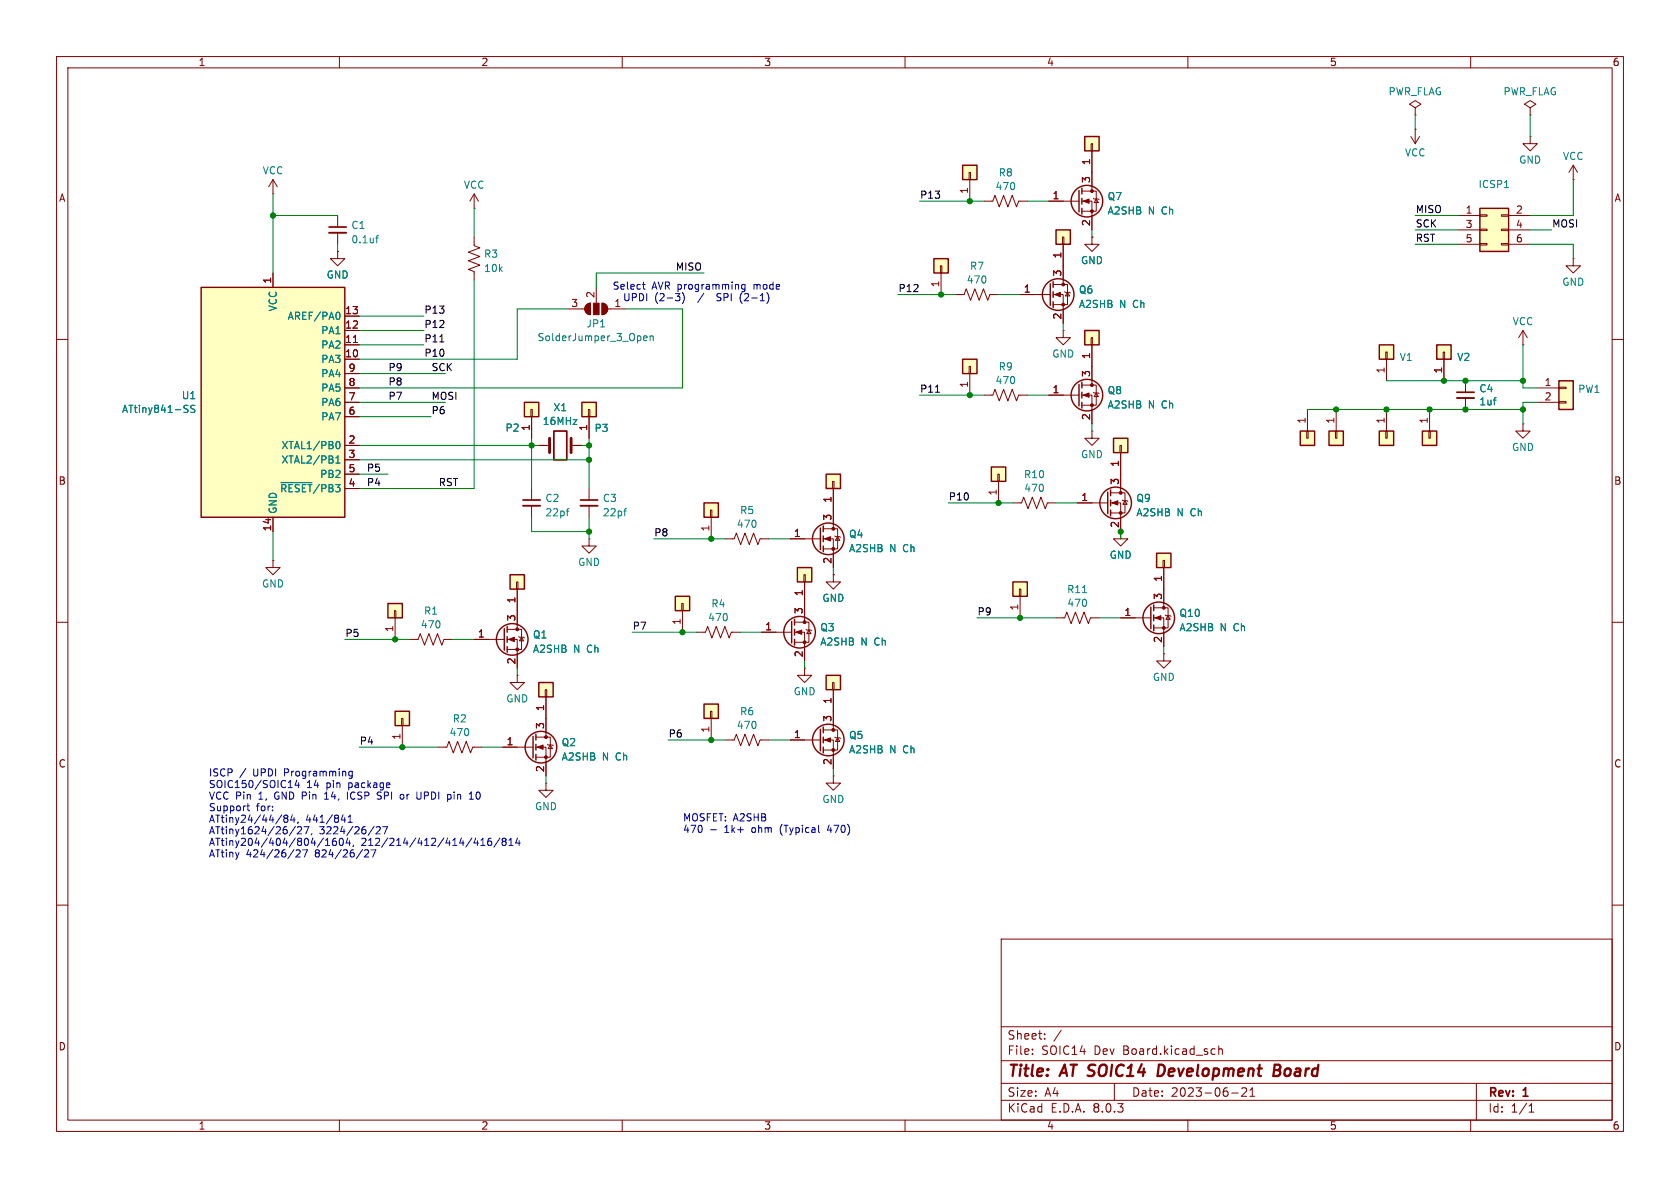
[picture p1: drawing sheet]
<svg xmlns="http://www.w3.org/2000/svg" width="297mm" height="210mm" viewBox="0 0 297 210" stroke-linecap="round" stroke-linejoin="round" font-family="sans-serif">
<g fill="none" stroke="#840000" stroke-width=".18">
<path d="M10 10h277v190h-277zM12 12h273v186h-273zM60 10v2M110 10v2M160 10v2M210 10v2M260 10v2M10 60h2M285 60h2M10 110h2M285 110h2M10 160h2"/>
<path d="M285 160h2M177 166h108v32h-108zM60 198v2M110 198v2M160 198v2M177 194.5h108M177 191.5h108M177 187.5h108M177 181.5h108M182.5 186.3v.1M182.5 185.5v.1M184.7 183.6v.1"/>
<path d="M184.7 182.8v.1M187.6 182.1l-1.3 2M197 191.5v3M210 198v2M214.7 185.4l.1 .1M214.8 186.3l-.1 .1M215.5 184.9v1.5M215.5 185.5l.2-.1 .3 .1 .1 .9M217.7 193.2h1.2M220.3 192.4v.5l-.8 .9h.9M221 193.8h.8M221 192.7l.4-.4v1.5"/>
<path d="M260 198v2M261 191.5v6.5M270.3 196.6h.9M270.3 195.5l.4-.4v1.5"/>
</g>
<path d="M205.6 188.3l-.7-.1-.3 2h.5l.5-.3M225.2 189.2h.7M225.4 188.2h.6a.49 .49 0 0 1 .4 .5 .49 .49 0 0 1-.5 .5l.3 .1a.58 .58 0 0 1-.3 .9h-.8z" fill="none" stroke="#840000" stroke-width=".4"/>
<path d="M191.8 58.4h2.5v2.6h-2.5z" fill="#ffffc2"/>
<path d="M168.9 52.1h1.5l.4-1 .8 2 .7-2 .8 2 .8-2 .7 2 .4-1h1.5M192.9 59.7h.3v1.3h-.3zM193 61v3.8M198.1 94v1.3h1.3l-1.3 1.2-1.3-1.2h1.3M91.4 119.4v1.3h1.3l-1.3 1.2-1.2-1.2h1.2M91.4 119.4h.1M186.7 109.2h1.5l.4-1 .8 2 .7-2 .8 2 .7-2 .8 2 .4-1h1.5" fill="none" stroke="#840000" stroke-width=".18"/>
<path d="M191.8 58.4h2.5v2.6h-2.5z" fill="none" stroke="#840000" stroke-width=".25"/>
<path d="M191.4 104.8h.7" fill="none" stroke="#008484" stroke-width=".18"/>
<path d="M95.2 120.7h2.6v2.5h-2.6z" fill="#ffffc2"/>
<path d="M179.1 88.9h1.5l.4-1 .7 2 .8-2 .8 2 .7-2 .8 2 .4-1h1.5M88.9 132.1h5.3M94.7 132.1h1.8v5.1M94.7 130.3h2.6v3.6h-2.6M96.4 121.9h.2v1.3h-.2zM96.5 138.4v1.3h1.3l-1.3 1.3-1.3-1.3h1.3M96.5 138.4h.1M96.5 123.2v7.1M96.8 131.6l.1 .1h.8l.1 .1M97.3 131.7l.4 .6h-.8z" fill="none" stroke="#840000" stroke-width=".18"/>
<g fill="none" stroke="#840000" stroke-width=".25">
<path d="M94.2 130.2v3.8M94.7 129.8v1M94.7 131.6v1M94.7 133.4v1M95.2 120.7h2.6v2.5h-2.6z"/>
<circle cx="95.6" cy="132.1" r="2.79"/>
</g>
<g fill="#840000" stroke="#840000" stroke-width=".18">
<path d="M95 132.1l1-.4v.8z"/>
<circle cx="96.5" cy="133.9" r=".25"/>
<circle cx="96.5" cy="130.3" r=".25"/>
</g>
<path d="M175.3 82.6h2.5v2.5h-2.5z" fill="#ffffc2"/>
<path d="M176.4 83.8h.3v1.3h-.3zM176.5 85.1v3.8" fill="none" stroke="#840000" stroke-width=".18"/>
<path d="M175.3 82.6h2.5v2.5h-2.5z" fill="none" stroke="#840000" stroke-width=".25"/>
<path d="M165.1 45.7h2.5v2.6h-2.5z" fill="#ffffc2"/>
<path d="M166.2 47h.3v1.3h-.3zM166.4 48.3v3.8" fill="none" stroke="#840000" stroke-width=".18"/>
<path d="M165.1 45.7h2.5v2.6h-2.5z" fill="none" stroke="#840000" stroke-width=".25"/>
<path d="M191.8 24.1h2.5v2.6h-2.5z" fill="#ffffc2"/>
<path d="M192.9 25.4h.3v1.3h-.3zM193 26.7v3.8M193 76.2v1.3h1.3l-1.3 1.2-1.2-1.2h1.2M193 76.2h.1M190.5 88.9h5.3M196.3 88.9h1.8v5.1M196.3 87.1h2.6v3.6h-2.6M198.1 83.8v3.3M198.4 88.4l.1 .1h.8l.1 .1M198.9 88.5l.4 .7h-.8z" fill="none" stroke="#840000" stroke-width=".18"/>
<g fill="none" stroke="#840000" stroke-width=".25">
<path d="M191.8 24.1h2.5v2.6h-2.5zM195.8 87v3.8M196.3 86.6v1M196.3 88.4v1M196.3 90.2v1"/>
<circle cx="197.2" cy="88.9" r="2.79"/>
</g>
<g fill="#840000" stroke="#840000" stroke-width=".18">
<path d="M196.6 88.9l1-.4v.8z"/>
<circle cx="198.1" cy="90.7" r=".25"/>
<circle cx="198.1" cy="87.1" r=".25"/>
</g>
<path d="M196.8 77.5h2.6v2.5h-2.6z" fill="#ffffc2"/>
<path d="M198 78.7h.2v1.3h-.2zM198.1 80v3.8" fill="none" stroke="#840000" stroke-width=".18"/>
<path d="M196.8 77.5h2.6v2.5h-2.6z" fill="none" stroke="#840000" stroke-width=".25"/>
<path d="M186.7 40.6h2.5v2.6h-2.5z" fill="#ffffc2"/>
<path d="M185.4 35.6h5.4M191.3 35.6h1.7v5M191.3 33.8h2.5v3.5h-2.5M193 30.5v3.3M193.3 35.1l.1 .1h.8l.1 .1M193.8 35.2l.4 .6h-.8zM187.8 41.9h.3v1.3h-.3zM188 43.2v3.8M278.1 45.7v1.3h1.3l-1.3 1.3-1.2-1.3h1.2M278.1 45.7h.1" fill="none" stroke="#840000" stroke-width=".18"/>
<g fill="none" stroke="#840000" stroke-width=".25">
<path d="M190.8 33.7v3.8M191.3 33.3v1M191.3 35.1v1M191.3 36.8v1M186.7 40.6h2.5v2.6h-2.5z"/>
<circle cx="192.2" cy="35.6" r="2.79"/>
</g>
<g fill="#840000" stroke="#840000" stroke-width=".18">
<path d="M191.5 35.6l1-.4v.7z"/>
<circle cx="193" cy="37.3" r=".25"/>
<circle cx="193" cy="33.8" r=".25"/>
</g>
<path d="M179.1 102.9h2.5v2.5h-2.5z" fill="#ffffc2"/>
<path d="M180.2 104.1h.3v1.3h-.3zM180.3 105.4v3.8" fill="none" stroke="#840000" stroke-width=".18"/>
<path d="M179.1 102.9h2.5v2.5h-2.5z" fill="none" stroke="#840000" stroke-width=".25"/>
<path d="M251.5 76.2h2.5v2.5h-2.5z" fill="#ffffc2"/>
<path d="M252.6 76.2h.3v1.3h-.3zM252.7 72.4v3.8M205.7 115.6v1.2h1.3l-1.3 1.3-1.2-1.3h1.2M205.7 115.6h.1" fill="none" stroke="#840000" stroke-width=".18"/>
<path d="M251.5 76.2h2.5v2.5h-2.5z" fill="none" stroke="#840000" stroke-width=".25"/>
<path d="M204.5 97.8h2.5v2.5h-2.5z" fill="#ffffc2"/>
<path d="M205.6 99.1h.3v1.2h-.3zM198.1 109.2h5.4M204 109.2h1.7v5.1M204 107.4h2.5v3.6h-2.5M205.7 100.3v7.1M206 108.7l.1 .1h.8l.1 .2M206.5 108.8l.4 .7h-.8z" fill="none" stroke="#840000" stroke-width=".18"/>
<g fill="none" stroke="#840000" stroke-width=".25">
<path d="M204.5 97.8h2.5v2.5h-2.5zM203.5 107.3v3.8M204 106.9v1.1M204 108.7v1M204 110.5v1"/>
<circle cx="204.9" cy="109.2" r="2.79"/>
</g>
<g fill="#840000" stroke="#840000" stroke-width=".18">
<path d="M204.2 109.2l1-.4v.8z"/>
<circle cx="205.7" cy="111" r=".25"/>
<circle cx="205.7" cy="107.4" r=".25"/>
</g>
<path d="M243.8 76.2h2.6v2.5h-2.6z" fill="#ffffc2"/>
<g fill="none" stroke="#840000" stroke-width=".18">
<path d="M48.3 34.3h.1M48.3 31.8l-.8 1.2M48.3 31.8v2.5M48.3 31.8l.7 1.2M59.7 38.1v2M278.1 31.8h.1M278.1 29.2l-.7 1.3M278.1 29.2v2.6M278.1 29.2l.8 1.3M59.7 44.5v1.2h1.3l-1.3 1.3-1.3-1.3h1.3M59.7 44.5h.1M59.7 41.1v2.1"/>
<path d="M269.2 58.4l-.7 1.3M269.2 58.4v2.6M269.2 58.4l.8 1.3M245 76.2h.2v1.3h-.2zM245.1 72.4v3.8M259.1 67.3v2M259.1 70.4v2M269.2 61h.1"/>
</g>
<path d="M243.8 76.2h2.6v2.5h-2.6z" fill="none" stroke="#840000" stroke-width=".25"/>
<path d="M58.2 41.1h3M257.6 70.4h3" fill="none" stroke="#840000" stroke-width=".33"/>
<path d="M58.2 40.1h3M257.6 69.3h3" fill="none" stroke="#840000" stroke-width=".3"/>
<path d="M66.4 42.1h.5M66.9 41.7l-.3 .1v1.1M264 70.7h.5M264.4 70.3h.1" fill="none" stroke="#008484" stroke-width=".18"/>
<path d="M261.6 36.8h5.1v7.7h-5.1z" fill="#ffffc2"/>
<path d="M257.8 38.1h3.8M261.6 38h1.3v.2h-1.3zM265.4 38h1.3v.2h-1.3zM266.7 38.1h3.8M257.8 40.6h3.8M257.8 43.2h3.8M261.6 43.1h1.3v.2h-1.3zM261.6 40.5h1.3v.3h-1.3zM265.4 43.1h1.3v.2h-1.3zM265.4 40.5h1.3v.3h-1.3zM266.7 40.6h3.8M266.7 43.2h3.8" fill="none" stroke="#840000" stroke-width=".18"/>
<path d="M261.6 36.8h5.1v7.7h-5.1z" fill="none" stroke="#840000" stroke-width=".25"/>
<path d="M266 33.2h.7" fill="none" stroke="#008484" stroke-width=".18"/>
<path d="M275.6 67.3h2.5v5.1h-2.5z" fill="#ffffc2"/>
<path d="M269.2 74.9v1.3h1.3l-1.3 1.3-1.2-1.3h1.2M269.2 74.9h.1M271.8 68.6h3.8M271.8 71.1h3.8M275.6 71h1.3v.2h-1.3zM275.6 68.5h1.3v.2h-1.3z" fill="none" stroke="#840000" stroke-width=".18"/>
<path d="M275.6 67.3h2.5v5.1h-2.5z" fill="none" stroke="#840000" stroke-width=".25"/>
<path d="M229.9 76.2h2.5v2.5h-2.5z" fill="#ffffc2"/>
<path d="M250.2 19.1l1-.7-1-.6-1 .6 1 .7v1.2M249.4 24.1l.8 1.3M250.2 22.9h.1M250.2 20.3h.1M250.2 22.9v2.5M251 24.1l-.8 1.3M231 76.2h.3v1.3h-.3zM231.1 72.4v3.8" fill="none" stroke="#840000" stroke-width=".18"/>
<path d="M229.9 76.2h2.5v2.5h-2.5z" fill="none" stroke="#840000" stroke-width=".25"/>
<path d="M234.9 76.2h2.6v2.5h-2.6z" fill="#ffffc2"/>
<path d="M236.1 76.2h.2v1.3h-.2zM236.2 72.4v3.8" fill="none" stroke="#840000" stroke-width=".18"/>
<path d="M234.9 76.2h2.6v2.5h-2.6z" fill="none" stroke="#840000" stroke-width=".25"/>
<path d="M243.8 61h2.6v2.5h-2.6z" fill="#ffffc2"/>
<path d="M270.5 24.1v1.3h1.3l-1.3 1.3-1.3-1.3h1.3M270.5 24.1h.1M245 62.2h.2v1.3h-.2zM245.1 63.5v3.8" fill="none" stroke="#840000" stroke-width=".18"/>
<path d="M243.8 61h2.6v2.5h-2.6z" fill="none" stroke="#840000" stroke-width=".25"/>
<path d="M254 61h2.5v2.5h-2.5z" fill="#ffffc2"/>
<path d="M270.5 19.1l1-.7-1-.6-1 .6 1 .7v1.2M270.5 20.3h.1M100.3 54.6h3.1M103.7 53.9l.7-.3v2a1.02 1.02 0 0 1-.9-.6 1.02 1.02 0 0 1 .2-1.1zM105.4 50.8v2.8M106.4 53.6a1.02 1.02 0 0 1 1 1 1.02 1.02 0 0 1-1 1zM107.4 54.6h3.1M193 41.9v1.3h1.3l-1.3 1.3-1.2-1.3h1.2M193 41.9h.1M255.1 62.2h.3v1.3h-.3zM255.3 63.5v3.8" fill="none" stroke="#840000" stroke-width=".18"/>
<path d="M254 61h2.5v2.5h-2.5z" fill="none" stroke="#840000" stroke-width=".25"/>
<g fill="#840000" stroke="#840000" stroke-width=".18">
<path d="M106.4 53.6a1.02 1.02 0 0 1 1 1 1.02 1.02 0 0 1-1 1z"/>
<path d="M104.9 53.6h1v2h-1z"/>
<path d="M103.7 53.9l.7-.3v2a1.02 1.02 0 0 1-.9-.6 1.02 1.02 0 0 1 .2-1.1z"/>
</g>
<path d="M113.8 59.8l.6-.1-.1-.3h-.3l-.2 .2v.6h.5M114.9 59.5l.2-.1h.3l.1 .8M114.9 59.4v.8" fill="none" stroke="#008484" stroke-width=".18"/>
<path d="M102.9 71.1h2.5v2.6h-2.5z" fill="#ffffc2"/>
<path d="M95.2 78.7h2M101 78.7h1.9M104 72.4h.3v1.3h-.3zM104.1 73.7v3.8M94 86.4v2M94 89.4v2M104.1 86.4v2M104.1 89.4v2" fill="none" stroke="#840000" stroke-width=".18"/>
<path d="M102.9 71.1h2.5v2.6h-2.5z" fill="none" stroke="#840000" stroke-width=".25"/>
<path d="M92.5 89.4h3M102.6 89.4h3.1" fill="none" stroke="#840000" stroke-width=".33"/>
<path d="M97.9 76.2h2.3v5.1h-2.3zM92.5 88.4h3M102.6 88.4h3.1" fill="none" stroke="#840000" stroke-width=".3"/>
<path d="M100.1 90.3h.5M100.6 89.9l-.3 .1M110.3 90.3h.4M110.7 89.9l-.2 .1" fill="none" stroke="#008484" stroke-width=".18"/>
<path d="M97.2 77.5v2.5M101 77.5v2.5" fill="none" stroke="#840000" stroke-width=".51"/>
<path d="M92.7 71.1h2.5v2.6h-2.5z" fill="#ffffc2"/>
<g fill="none" stroke="#840000" stroke-width=".18">
<path d="M93.9 72.4h.2v1.3h-.2zM94 73.7v3.8M139.7 95.3h5.3M145.5 95.3h1.8v5M145.5 93.5h2.6v3.5h-2.6M147.3 90.2v3.3M147.6 94.7l.1 .2h.8l.1 .1M148.1 94.9l.4 .6h-.8zM134.6 111.8h5.4M140.5 111.8h1.7v5M140.5 110h2.5v3.5h-2.5M142.2 106.7v3.3"/>
<path d="M142.5 111.3l.1 .1h.8l.1 .1M143 111.4l.4 .6h-.8zM147.3 101.6v1.3h1.3l-1.3 1.2-1.3-1.2h1.3M147.3 101.6h.1"/>
</g>
<g fill="none" stroke="#840000" stroke-width=".25">
<path d="M92.7 71.1h2.5v2.6h-2.5zM145 93.3v3.9M145.5 93v1M145.5 94.7v1.1M145.5 96.5v1M140 109.9v3.8M140.5 109.5v1M140.5 111.3v1M140.5 113v1"/>
<circle cx="146.4" cy="95.2" r="2.79"/>
<circle cx="141.4" cy="111.8" r="2.79"/>
</g>
<g fill="#840000" stroke="#840000" stroke-width=".18">
<path d="M145.8 95.3l1-.4v.7z"/>
<path d="M140.7 111.8l1-.4v.7z"/>
<circle cx="147.3" cy="97" r=".25"/>
<circle cx="147.3" cy="93.5" r=".25"/>
<circle cx="142.2" cy="113.5" r=".25"/>
<circle cx="142.2" cy="110" r=".25"/>
</g>
<path d="M141 100.3h2.5v2.6h-2.5z" fill="#ffffc2"/>
<path d="M142.1 101.6h.3v1.3h-.3zM142.2 102.9v3.8" fill="none" stroke="#840000" stroke-width=".18"/>
<path d="M141 100.3h2.5v2.6h-2.5z" fill="none" stroke="#840000" stroke-width=".25"/>
<path d="M146 83.8h2.6v2.6h-2.6z" fill="#ffffc2"/>
<path d="M147.2 85.1h.2v1.3h-.2zM147.3 86.4v3.8" fill="none" stroke="#840000" stroke-width=".18"/>
<path d="M146 83.8h2.6v2.6h-2.6z" fill="none" stroke="#840000" stroke-width=".25"/>
<path d="M119.4 105.4h2.5v2.6h-2.5z" fill="#ffffc2"/>
<path d="M120.5 106.7h.3v1.3h-.3zM120.6 108v3.8" fill="none" stroke="#840000" stroke-width=".18"/>
<path d="M119.4 105.4h2.5v2.6h-2.5z" fill="none" stroke="#840000" stroke-width=".25"/>
<path d="M35.6 50.8h25.4v40.6h-25.4z" fill="#ffffc2"/>
<path d="M35.6 50.8h25.4v40.6h-25.4z" fill="none" stroke="#840000" stroke-width=".25"/>
<g fill="none" stroke="#840000" stroke-width=".18">
<path d="M48.3 48.3v2.5M61 58.4h2.5M61 55.9h2.5M61 63.5h2.5M61 61h2.5M61 78.7h2.5M61 73.7h2.5M61 71.1h2.5M61 68.6h2.5M61 66h2.5M62.5 60.5h.7M48.3 91.4v2.6"/>
<path d="M61 81.3h2.5M61 86.4h2.5M61 83.8h2.5M123.2 111.8h1.5l.4-1.1 .8 2.1 .7-2.1 .8 2.1 .7-2.1 .8 2.1 .4-1h1.5"/>
</g>
<path d="M59.8 55.2a.79 .79 0 0 1 0 1.3M32.8 72.2l.3 .2 .1 .3-.2 .2h-.3M32.8 71.6l.4 .1M34.4 71.7l-.4-.1-.2 .2v.3l.5 .3 .1 .3-.2 .2h-.5M59.4 78.3l.3-.3a.68 .68 0 0 1 .4 .7 .68 .68 0 0 1-.4 .6l-.3-.2M49.7 85.3h5.4M59.4 81.9h.7M59.4 81l.3-.4v1.3" fill="none" stroke="#008484" stroke-width=".18"/>
<path d="M124.5 124.5h2.5v2.5h-2.5z" fill="#ffffc2"/>
<path d="M125.6 125.7h.3v1.3h-.3zM125.7 127v3.8" fill="none" stroke="#840000" stroke-width=".18"/>
<path d="M124.5 124.5h2.5v2.5h-2.5z" fill="none" stroke="#840000" stroke-width=".25"/>
<path d="M146 119.4h2.6v2.5h-2.6z" fill="#ffffc2"/>
<g fill="none" stroke="#840000" stroke-width=".18">
<path d="M83.8 36.8h.1M83.8 34.3v2.5M83.8 34.3l-.7 1.3M83.8 34.3l.8 1.3M83.8 41.9v1.5l1 .4-2 .8 2 .7-2 .8 2 .8-2 .7 1 .4v1.5M104.1 95.3v1.2h1.3l-1.3 1.3-1.2-1.3h1.2M104.1 95.3h.1M142.2 118.1v1.3h1.3l-1.3 1.3-1.2-1.3h1.2M142.2 118.1h.1M128.3 130.8h1.5l.4-1 .7 2 .8-2 .8 2 .7-2 .8 2 .4-1h1.5M139.7 130.8h5.3M145.5 130.8h1.8v5.1"/>
<path d="M145.5 129h2.6v3.6h-2.6M147.2 120.7h.2v1.2h-.2zM147.3 137.2v1.2h1.3l-1.3 1.3-1.3-1.3h1.3M147.3 137.2h.1M147.3 121.9v7.1M147.6 130.3l.1 .1h.8l.1 .2M148.1 130.4l.4 .7h-.8z"/>
</g>
<g fill="none" stroke="#840000" stroke-width=".25">
<path d="M146 119.4h2.6v2.5h-2.6zM145 128.9v3.8M145.5 128.5v1M145.5 130.3v1M145.5 132.1v1"/>
<circle cx="146.4" cy="130.8" r="2.79"/>
</g>
<g fill="#840000" stroke="#840000" stroke-width=".18">
<path d="M145.8 130.8l1-.4v.8z"/>
<circle cx="147.3" cy="132.6" r=".25"/>
<circle cx="147.3" cy="129" r=".25"/>
</g>
<path d="M90.2 101.6h2.5v2.5h-2.5z" fill="#ffffc2"/>
<path d="M83.8 113h5.4M89.7 113h1.7v5.1M89.7 111.3h2.5v3.5h-2.5M91.3 102.9h.3v1.2h-.3zM91.4 104.1v7.2M91.7 112.5l.1 .1h.8l.1 .2M92.2 112.6l.4 .7h-.8z" fill="none" stroke="#840000" stroke-width=".18"/>
<g fill="none" stroke="#840000" stroke-width=".25">
<path d="M89.2 111.1v3.8M89.7 110.7v1.1M89.7 112.5v1M89.7 114.3v1M90.2 101.6h2.5v2.5h-2.5z"/>
<circle cx="90.6" cy="113" r="2.79"/>
</g>
<g fill="#840000" stroke="#840000" stroke-width=".18">
<path d="M89.9 113l1-.4v.8z"/>
<circle cx="91.4" cy="114.8" r=".25"/>
<circle cx="91.4" cy="111.3" r=".25"/>
</g>
<path d="M124.5 88.9h2.5v2.5h-2.5z" fill="#ffffc2"/>
<path d="M174 69.9h1.5l.4-1.1 .8 2.1 .7-2.1 .8 2.1 .7-2.1 .8 2.1 .4-1h1.5M125.6 90.2h.3v1.2h-.3zM125.7 91.4v3.9M128.3 95.3h1.5l.4-1.1 .7 2.1 .8-2.1 .8 2.1 .7-2.1 .8 2.1 .4-1h1.5" fill="none" stroke="#840000" stroke-width=".18"/>
<path d="M124.5 88.9h2.5v2.5h-2.5z" fill="none" stroke="#840000" stroke-width=".25"/>
<path d="M170.2 63.5h2.5v2.5h-2.5z" fill="#ffffc2"/>
<path d="M174 35.6h1.5l.4-1.1 .8 2.1 .7-2.1 .8 2.1 .7-2.1 .8 2.1 .4-1h1.5M171.3 64.8h.3v1.2h-.3zM171.4 66v3.9" fill="none" stroke="#840000" stroke-width=".18"/>
<path d="M170.2 63.5h2.5v2.5h-2.5z" fill="none" stroke="#840000" stroke-width=".25"/>
<path d="M170.2 29.2h2.5v2.6h-2.5z" fill="#ffffc2"/>
<path d="M171.3 30.5h.3v1.3h-.3zM171.4 31.8v3.8M72.4 113h1.5l.4-1 .8 2 .7-2 .8 2 .7-2 .8 2 .4-1h1.5M77.5 132.1h1.5l.4-1 .7 2 .8-2 .8 2 .7-2 .8 2 .4-1h1.5" fill="none" stroke="#840000" stroke-width=".18"/>
<path d="M170.2 29.2h2.5v2.6h-2.5z" fill="none" stroke="#840000" stroke-width=".25"/>
<path d="M69.8 125.7h2.6v2.6h-2.6z" fill="#ffffc2"/>
<g fill="none" stroke="#840000" stroke-width=".18">
<path d="M180.3 52.1h5.4M186.2 52.1h1.8v5.1M186.2 50.3h2.5v3.5h-2.5M188 58.4v1.3h1.2l-1.2 1.3-1.3-1.3h1.3M188 58.4h.1M188 47v3.3M188.2 51.6l.1 .1h.8l.1 .1M188.7 51.7l.4 .6h-.8zM185.4 69.9h5.4M191.3 69.9h1.7v5M191.3 68.1h2.5v3.5h-2.5M193 64.8v3.3"/>
<path d="M193.3 69.3l.1 .2h.8l.1 .1M193.8 69.5l.4 .6h-.8zM48.3 99.1v1.2h1.2l-1.2 1.3-1.3-1.3h1.3M48.3 99.1h.1M71 127h.2v1.3h-.2zM71.1 128.3v3.8"/>
</g>
<g fill="none" stroke="#840000" stroke-width=".25">
<path d="M185.7 50.2v3.8M186.2 49.8v1M186.2 51.6v1M186.2 53.3v1.1M190.8 67.9v3.9M191.3 67.6v1M191.3 69.3v1.1M191.3 71.1v1M69.8 125.7h2.6v2.6h-2.6z"/>
<circle cx="187.1" cy="52.1" r="2.79"/>
<circle cx="192.2" cy="69.8" r="2.79"/>
</g>
<g fill="#840000" stroke="#840000" stroke-width=".18">
<path d="M191.5 69.9l1-.4v.7z"/>
<path d="M186.4 52.1l1.1-.4v.8z"/>
<circle cx="193" cy="71.6" r=".25"/>
<circle cx="193" cy="68.1" r=".25"/>
<circle cx="188" cy="53.8" r=".25"/>
<circle cx="188" cy="50.3" r=".25"/>
</g>
<path d="M68.6 106.7h2.5v2.5h-2.5z" fill="#ffffc2"/>
<g fill="none" stroke="#840000" stroke-width=".18">
<path d="M185.4 35.6h2.6M193 26.7v6.3M193 38.1v2.5M48.3 48.3v2.5M59.7 44.5h.1M61 58.4h2.5M61 55.9h2.5M180.3 52.1h2.6M188 43.2v6.3M188 54.6v2.6M193 41.9h.1M61 63.5h2.5"/>
<path d="M61 61h2.5M61 78.7h2.5M61 73.7h2.5M61 71.1h2.5M61 68.6h2.5M61 66h2.5M62.5 60.5h.7M94 73.7v3.8M95.2 78.7h1.3M101.6 78.7h1.3M104.1 73.7v3.8M185.4 69.9h2.6"/>
<path d="M193 61v6.3M193 72.4v2.5M255.3 63.5v3.8M259.1 67.3v2M259.1 70.4v2M48.3 91.4v2.6M61 81.3h2.5M61 86.4h2.5M61 83.8h2.5M139.7 95.3h2.5M147.3 86.4v6.3M147.3 97.8v2.5"/>
<path d="M190.5 88.9h2.5M198.1 80v6.4M198.1 91.4v2.6M69.7 108h.3v1.2h-.3zM69.8 109.2v3.8M83.8 113h2.6M91.4 104.1v6.4M91.4 115.6v2.5M134.6 111.8h2.6M142.2 102.9v6.3M142.2 114.3v2.5M147.3 101.6h.1"/>
<path d="M198.1 109.2h2.6M205.7 100.3v6.4M205.7 111.8v2.5M88.9 132.1h2.5M96.5 123.2v6.3M96.5 134.6v2.6M139.7 130.8h2.5M147.3 121.9v6.4M147.3 133.4v2.5"/>
</g>
<path d="M68.6 106.7h2.5v2.5h-2.5z" fill="none" stroke="#840000" stroke-width=".25"/>
<path d="M77.8 60.4h.7M165.4 69.3h.7" fill="none" stroke="#000" stroke-width=".18"/>
<g fill="none" stroke="#0000c2" stroke-width=".18">
<path d="M113.6 50.3h.5M113.8 49.9v1l.3 .2M120 52.4l.2 .2v.3l-.2 .3h-.4M120.9 52.3v.8l-.3 .6M126.7 53.1l.2 .1M126.8 52.4l.2 .1M131.2 51.5h.1M131.2 51.7a1.46 1.46 0 0 0 0 2M131.7 50.3h-.3l-.3 .2 .1 .6h.5M131.7 50.3v1l-.2 .2M135.9 52.3v.8M51 139.2h.7"/>
<path d="M52.5 137.9l-.3 .9h.8M52.8 138.4v.8M62.3 136.3v1.1l-.3 .2-.3-.1M62.3 136.4l-.4-.1-.2 .3 .1 .5h.5M43.6 142.5h.5M43.8 142v1.1l.3 .2M49.8 144l-1.1 1.7M50.4 144.6l-.2-.2 .2-.3 .4 .1 .1 .1-.2 .3M50.4 144.6l-.2 .3v.2l.2 .3h.3l.2-.3v-.2l-.2-.3M50.4 144.6h.3M51.7 144l-.3 .9h.8M52 144.5v.9"/>
<path d="M52 150.2l-1.1 1.6M52.2 146.1l-1.1 1.6M52.6 146.3l.5-.2 .2 .4-.8 .9h.8M52.7 145.3l-.1 .2M53.1 150.6l-.8 .9h.8M54.3 150.2l-.5 1.3M54.6 146.1l-.6 1.3M55.1 147.3l-.1 .3M57.2 148.1l-1.1 1.7M57.4 141.3h.7M57.6 149.5h.7M57.6 148.5l.3-.3v1.3"/>
<path d="M58.9 148.3a.99 .99 0 0 0 0 1.1h.5l.1-.5-.3-.2h-.3l-.1 .2M60.1 148.3a.69 .69 0 0 0 .3 1.2l.2-.2 .1-.3-.1-.7M60.3 144.9h.8M60.9 144.5v.9M61.4 140v1.3M61.5 148.1l-.3 .9h.8M61.5 145.4h.8M61.5 144.5l.4-.4v1.3M61.8 148.6v.9M62.5 149.4l-.1 .2M65.1 150.3v.5l-.7 .7h.8M66.1 146.1l-1 1.6"/>
<path d="M66.4 150.2l-.5 1.3M66.5 146.3l.5-.2 .2 .4-.8 .9h.8M66.8 140.5l.5 .2M67.3 141.2l-.4 .1M67.7 146.1h.8l-.5 1.3M71 140.4l.3 .1 .1 .2-.1 .5-.3 .1M74.4 140v1l-.2 .3M80.3 140v.1M83 141.3h.7M83.8 149h.8M84.5 140a.79 .79 0 0 0 0 1.3M85 149.5h.7"/>
<path d="M85 148.5l.4-.3v1.3M86.8 148.2h-.3a.85 .85 0 0 0 0 1.3l.4-.2v-.4l-.2-.2h-.4l-.1 .2M88.4 148.1l-1.1 1.7M89 148.7l-.2-.2 .2-.3h.2l.3 .2-.3 .3M89 148.7l-.2 .3v.3l.2 .2 .4-.1 .1-.2v-.2l-.3-.3M89 148.7h.2M90 149.5h.7M90 148.5l.3-.3v1.3M91.5 148.1l-.3 .9h.8M91.8 148.6v.9M125.6 146.7h1M146.6 145.8l-.3 .9h.8"/>
</g>
<g fill="none" stroke="#008400" stroke-width=".18">
<path d="M48.3 38.1h11.4M48.3 34.3v14M83.8 36.8v5.1M162.6 35.6h11.4M181.6 35.6h3.8M250.2 38.1h7.6M250.2 20.3v2.6M270.5 20.3v3.8M278.1 31.8v6.3h-7.6M59.7 43.2v1.3M63.5 58.4h11.4M63.5 55.9h11.4"/>
<path d="M83.8 49.5v36.9h-20.3M100.3 54.6h-8.9v8.9h-27.9M110.5 54.6h10.1v14h-57.1M124.5 48.3h-19.1v2.5M158.7 52.1h10.2M176.5 52.1h3.8M188 57.2v1.2M193 40.6v1.3M250.2 43.2h7.6M250.2 40.6h7.6M270.5 43.2h7.6v2.5M270.5 40.6h3.8"/>
<path d="M63.5 61h11.4M63.5 73.7h12.7M63.5 71.1h15.2M63.5 66h15.2M63.5 78.7h31.7M94 77.5v8.9M102.9 78.7h1.2M104.1 77.5v8.9M162.6 69.9h11.4M181.6 69.9h3.8M193 74.9v1.3M231.1 72.4h38.1"/>
<path d="M245.1 67.3h24.1M269.2 61v7.6h2.6M271.8 71.1h-2.6v3.8M48.3 94v5.1M63.5 83.8h5.1M63.5 81.3h40.6M94 91.4v2.6h10.1M104.1 91.4v3.9M115.6 95.3h12.7M135.9 95.3h3.8M167.6 88.9h11.5M186.7 88.9h3.8"/>
<path d="M198.1 94v1.3M61 113h11.4M80 113h3.8M91.4 118.1v1.3M111.8 111.8h11.4M130.8 111.8h3.8M142.2 116.8v1.3M147.3 100.3v1.3M172.7 109.2h14M194.3 109.2h3.8M205.7 114.3v1.3M63.5 132.1h14"/>
<path d="M85.1 132.1h3.8M96.5 137.2v1.2M118.1 130.8h10.2M135.9 130.8h3.8M147.3 135.9v1.3"/>
</g>
<path d="M59.8 55.2a.79 .79 0 0 1 0 1.3M32.8 72.2l.3 .2 .1 .3-.2 .2h-.3M32.8 71.6l.4 .1M34.4 71.7l-.4-.1-.2 .2v.3l.5 .3 .1 .3-.2 .2h-.5M59.4 78.3l.3-.3a.68 .68 0 0 1 .4 .7 .68 .68 0 0 1-.4 .6l-.3-.2M264 70.7h.5M264.4 70.3h.1M49.7 85.3h5.4M59.4 81.9h.7M59.4 81l.3-.4v1.3" fill="none" stroke="#008484" stroke-width=".18"/>
<g fill="#008400" stroke="#008400" stroke-width=".18">
<circle cx="198.1" cy="94" r=".46"/>
<circle cx="176.5" cy="88.9" r=".46"/>
<circle cx="180.3" cy="109.2" r=".46"/>
<circle cx="48.3" cy="38.1" r=".46"/>
<circle cx="94" cy="78.7" r=".46"/>
<circle cx="104.1" cy="94" r=".46"/>
<circle cx="71.1" cy="132.1" r=".46"/>
<circle cx="69.8" cy="113" r=".46"/>
<circle cx="104.1" cy="81.3" r=".46"/>
<circle cx="104.1" cy="78.7" r=".46"/>
<circle cx="120.6" cy="111.8" r=".46"/>
<circle cx="125.7" cy="130.8" r=".46"/>
<circle cx="125.7" cy="95.3" r=".46"/>
<circle cx="171.4" cy="69.9" r=".46"/>
<circle cx="171.4" cy="35.6" r=".46"/>
<circle cx="166.4" cy="52.1" r=".46"/>
<circle cx="245.1" cy="72.4" r=".46"/>
<circle cx="252.7" cy="72.4" r=".46"/>
<circle cx="269.2" cy="67.3" r=".46"/>
<circle cx="259.1" cy="72.4" r=".46"/>
<circle cx="269.2" cy="72.4" r=".46"/>
<circle cx="236.2" cy="72.4" r=".46"/>
<circle cx="259.1" cy="67.3" r=".46"/>
<circle cx="255.3" cy="67.3" r=".46"/>
</g>
<g font-size="2.8" fill="#840000">
<text x="178" y="190.9">Title:</text>
<text x="187.7" y="190.9">AT SOIC14</text>
<text x="206.3" y="190.9">Development</text>
<text x="227.6" y="190.9">Board</text>
</g>
<g font-size="2.1" fill="#840000">
<text x="178" y="184">Sheet:</text>
<text x="178" y="186.7">File:</text>
<text x="184.1" y="186.7">SOIC14</text>
<text x="193.5" y="186.7">Dev</text>
<text x="198.7" y="186.7">Board.kicad_sch</text>
<text x="178" y="196.9">KiCad</text>
<text x="178" y="194.1">Size:</text>
<text x="184.7" y="194.1">A4</text>
<text x="185.7" y="196.9">E.D.A.</text>
<text x="193.3" y="196.9">8.0.3</text>
<text x="200" y="194.1">Date:</text>
<text x="207" y="194.1">2023-06-21</text>
<text x="263" y="194.3">Rev:</text>
<text x="263" y="196.9">Id:</text>
<text x="267.1" y="196.9">1/1</text>
<text x="269.4" y="194.3">1</text>
</g>
<g font-size="1.8" fill="#840000">
<text x="35" y="11.9">1</text>
<text x="85" y="11.9">2</text>
<text x="135" y="11.9">3</text>
<text x="185" y="11.9">4</text>
<text x="235" y="11.9">5</text>
<text x="285" y="11.9">6</text>
<text x="192.8" y="29.3" transform="rotate(-90 192.8 29.3)">1</text>
<text x="10.3" y="35.9">A</text>
<text x="171.2" y="34.4" transform="rotate(-90 171.2 34.4)">1</text>
<text x="186" y="35.3">1</text>
<text x="192.8" y="32.5" transform="rotate(-90 192.8 32.5)">3</text>
<text x="285.3" y="35.9">A</text>
<text x="192.8" y="40.1" transform="rotate(-90 192.8 40.1)">2</text>
<text x="259" y="37.8">1</text>
<text x="259" y="40.4">3</text>
<text x="267.9" y="37.8">2</text>
<text x="267.9" y="40.4">4</text>
<text x="187.7" y="45.8" transform="rotate(-90 187.7 45.8)">1</text>
<text x="259" y="42.9">5</text>
<text x="267.9" y="42.9">6</text>
<text x="48" y="50.2" transform="rotate(-90 48 50.2)">1</text>
<text x="105.2" y="52.8" transform="rotate(-90 105.2 52.8)">2</text>
<text x="166.1" y="50.9" transform="rotate(-90 166.1 50.9)">1</text>
<text x="180.9" y="51.8">1</text>
<text x="187.7" y="49" transform="rotate(-90 187.7 49)">3</text>
<text x="60.9" y="58.2">12</text>
<text x="60.9" y="55.6">13</text>
<text x="100.9" y="54.4">3</text>
<text x="108.5" y="54.4">1</text>
<text x="187.7" y="56.6" transform="rotate(-90 187.7 56.6)">2</text>
<text x="60.9" y="63.2">10</text>
<text x="60.9" y="60.7">11</text>
<text x="61.5" y="65.8">9</text>
<text x="192.8" y="63.6" transform="rotate(-90 192.8 63.6)">1</text>
<text x="61.5" y="70.9">7</text>
<text x="61.5" y="68.3">8</text>
<text x="171.2" y="68.7" transform="rotate(-90 171.2 68.7)">1</text>
<text x="186" y="69.6">1</text>
<text x="192.8" y="66.7" transform="rotate(-90 192.8 66.7)">3</text>
<text x="244.9" y="66.1" transform="rotate(-90 244.9 66.1)">1</text>
<text x="255" y="66.1" transform="rotate(-90 255 66.1)">1</text>
<text x="273" y="68.3">1</text>
<text x="273" y="70.9">2</text>
<text x="61.5" y="73.4">6</text>
<text x="93.7" y="76.3" transform="rotate(-90 93.7 76.3)">1</text>
<text x="103.9" y="76.3" transform="rotate(-90 103.9 76.3)">1</text>
<text x="192.8" y="74.4" transform="rotate(-90 192.8 74.4)">2</text>
<text x="230.9" y="75" transform="rotate(-90 230.9 75)">1</text>
<text x="236" y="75" transform="rotate(-90 236 75)">1</text>
<text x="244.9" y="75" transform="rotate(-90 244.9 75)">1</text>
<text x="252.5" y="75" transform="rotate(-90 252.5 75)">1</text>
<text x="61.5" y="78.5">2</text>
<text x="61.5" y="81">3</text>
<text x="61.5" y="83.6">5</text>
<text x="197.9" y="82.6" transform="rotate(-90 197.9 82.6)">1</text>
<text x="10.3" y="85.9">B</text>
<text x="61.5" y="86.1">4</text>
<text x="147.1" y="89" transform="rotate(-90 147.1 89)">1</text>
<text x="176.3" y="87.7" transform="rotate(-90 176.3 87.7)">1</text>
<text x="191.1" y="88.6">1</text>
<text x="197.9" y="85.8" transform="rotate(-90 197.9 85.8)">3</text>
<text x="285.3" y="85.9">B</text>
<text x="48" y="94" transform="rotate(-90 48 94)">14</text>
<text x="125.5" y="94.1" transform="rotate(-90 125.5 94.1)">1</text>
<text x="140.3" y="95">1</text>
<text x="147.1" y="92.1" transform="rotate(-90 147.1 92.1)">3</text>
<text x="197.9" y="93.4" transform="rotate(-90 197.9 93.4)">2</text>
<text x="147.1" y="99.8" transform="rotate(-90 147.1 99.8)">2</text>
<text x="91.2" y="106.8" transform="rotate(-90 91.2 106.8)">1</text>
<text x="142" y="105.5" transform="rotate(-90 142 105.5)">1</text>
<text x="205.5" y="106.1" transform="rotate(-90 205.5 106.1)">3</text>
<text x="205.5" y="102.9" transform="rotate(-90 205.5 102.9)">1</text>
<text x="69.6" y="111.8" transform="rotate(-90 69.6 111.8)">1</text>
<text x="84.4" y="112.8">1</text>
<text x="91.2" y="109.9" transform="rotate(-90 91.2 109.9)">3</text>
<text x="120.4" y="110.6" transform="rotate(-90 120.4 110.6)">1</text>
<text x="135.2" y="111.5">1</text>
<text x="142" y="108.7" transform="rotate(-90 142 108.7)">3</text>
<text x="180.1" y="108" transform="rotate(-90 180.1 108)">1</text>
<text x="198.7" y="109">1</text>
<text x="205.5" y="113.7" transform="rotate(-90 205.5 113.7)">2</text>
<text x="91.2" y="117.5" transform="rotate(-90 91.2 117.5)">2</text>
<text x="142" y="116.3" transform="rotate(-90 142 116.3)">2</text>
<text x="96.3" y="125.8" transform="rotate(-90 96.3 125.8)">1</text>
<text x="147.1" y="124.5" transform="rotate(-90 147.1 124.5)">1</text>
<text x="70.9" y="130.9" transform="rotate(-90 70.9 130.9)">1</text>
<text x="89.5" y="131.8">1</text>
<text x="96.3" y="129" transform="rotate(-90 96.3 129)">3</text>
<text x="125.5" y="129.6" transform="rotate(-90 125.5 129.6)">1</text>
<text x="140.3" y="130.6">1</text>
<text x="147.1" y="127.7" transform="rotate(-90 147.1 127.7)">3</text>
<text x="10.3" y="135.9">C</text>
<text x="96.3" y="136.6" transform="rotate(-90 96.3 136.6)">2</text>
<text x="147.1" y="135.3" transform="rotate(-90 147.1 135.3)">2</text>
<text x="285.3" y="135.9">C</text>
<text x="10.3" y="185.9">D</text>
<text x="285.3" y="185.9">D</text>
<text x="35" y="199.9">1</text>
<text x="85" y="199.9">2</text>
<text x="135" y="199.9">3</text>
<text x="185" y="199.9">4</text>
<text x="235" y="199.9">5</text>
<text x="285" y="199.9">6</text>
</g>
<g font-size="1.8" fill="#008484">
<text x="245.4" y="17.1">PWR_FLAG</text>
<text x="265.7" y="17.1">PWR_FLAG</text>
<text x="248.3" y="27.9">VCC</text>
<text x="268.5" y="29.1">GND</text>
<text x="276.2" y="28.5">VCC</text>
<text x="46.3" y="31">VCC</text>
<text x="81.9" y="33.6">VCC</text>
<text x="175.9" y="33.8">470</text>
<text x="176.5" y="31.4">R8</text>
<text x="195.7" y="35.6">Q7</text>
<text x="261.3" y="33.5">ICSP1</text>
<text x="62" y="40.7">C1</text>
<text x="195.7" y="38.1">A2SHB</text>
<text x="203" y="38.1">N Ch</text>
<text x="62" y="43.2">0.1uf</text>
<text x="85.5" y="45.7">R3</text>
<text x="171.4" y="47.9">R7</text>
<text x="191" y="46.9">GND</text>
<text x="57.7" y="49.4">GND</text>
<text x="85.5" y="48.3">10k</text>
<text x="170.8" y="50.3">470</text>
<text x="190.6" y="52.1">Q6</text>
<text x="276.1" y="50.7">GND</text>
<text x="49.1" y="55.1" transform="rotate(-90 49.1 55.1)">VCC</text>
<text x="50.8" y="56.7">AREF/PA0</text>
<text x="56.7" y="59.3">PA1</text>
<text x="103.6" y="58.1">JP1</text>
<text x="190.6" y="54.6">A2SHB</text>
<text x="197.9" y="54.6">N Ch</text>
<text x="267.3" y="57.7">VCC</text>
<text x="56.7" y="64.4">PA3</text>
<text x="56.7" y="61.8">PA2</text>
<text x="94.9" y="60.5">SolderJumper_3_Open</text>
<text x="176.5" y="65.7">R9</text>
<text x="185.9" y="63.4">GND</text>
<text x="247.4" y="64">V1</text>
<text x="257.5" y="64">V2</text>
<text x="32" y="70.8">U1</text>
<text x="56.7" y="72">PA6</text>
<text x="56.7" y="69.4">PA5</text>
<text x="56.7" y="66.9">PA4</text>
<text x="175.9" y="68.1">470</text>
<text x="195.7" y="69.9">Q8</text>
<text x="261.4" y="69.5">C4</text>
<text x="261.4" y="71.9">1uf</text>
<text x="278.9" y="69.6">PW1</text>
<text x="21.5" y="73.2">ATtiny841-SS</text>
<text x="56.7" y="74.5">PA7</text>
<text x="89.3" y="76.5">P2</text>
<text x="95.8" y="75.3">16MHz</text>
<text x="97.7" y="72.9">X1</text>
<text x="105" y="76.6">P3</text>
<text x="195.7" y="72.4">A2SHB</text>
<text x="203" y="72.4">N Ch</text>
<text x="49.7" y="79.6">XTAL1/PB0</text>
<text x="49.7" y="82.1">XTAL2/PB1</text>
<text x="191" y="81.2">GND</text>
<text x="267.2" y="79.9">GND</text>
<text x="49.4" y="87.2">~{RESET}/PB3</text>
<text x="56.5" y="84.7">PB2</text>
<text x="96.3" y="88.9">C2</text>
<text x="106.5" y="88.9">C3</text>
<text x="180.9" y="84.7">R10</text>
<text x="181" y="87.2">470</text>
<text x="200.8" y="88.9">Q9</text>
<text x="49.1" y="90.9" transform="rotate(-90 49.1 90.9)">GND</text>
<text x="96.3" y="91.5">22pf</text>
<text x="106.5" y="91.5">22pf</text>
<text x="130.2" y="93.5">470</text>
<text x="130.7" y="91.1">R5</text>
<text x="150" y="95.3">Q4</text>
<text x="200.8" y="91.5">A2SHB</text>
<text x="208.1" y="91.5">N Ch</text>
<text x="102.1" y="100.2">GND</text>
<text x="150" y="97.8">A2SHB</text>
<text x="157.3" y="97.8">N Ch</text>
<text x="196.1" y="99">GND</text>
<text x="46.2" y="104.1">GND</text>
<text x="125.7" y="107.6">R4</text>
<text x="145.3" y="106.6">GND</text>
<text x="188.6" y="105.1">R11</text>
<text x="188.6" y="107.5">470</text>
<text x="74.3" y="111.3">470</text>
<text x="74.9" y="108.9">R1</text>
<text x="94.1" y="113.1">Q1</text>
<text x="125.1" y="110">470</text>
<text x="144.9" y="111.8">Q3</text>
<text x="208.4" y="109.2">Q10</text>
<text x="208.4" y="111.8">A2SHB</text>
<text x="215.7" y="111.8">N Ch</text>
<text x="94.1" y="115.6">A2SHB</text>
<text x="101.4" y="115.6">N Ch</text>
<text x="144.9" y="114.3">A2SHB</text>
<text x="152.2" y="114.3">N Ch</text>
<text x="89.4" y="124.4">GND</text>
<text x="140.2" y="123.1">GND</text>
<text x="203.7" y="120.6">GND</text>
<text x="79.4" y="130.3">470</text>
<text x="79.9" y="127.9">R2</text>
<text x="130.2" y="129.1">470</text>
<text x="130.7" y="126.6">R6</text>
<text x="150" y="130.8">Q5</text>
<text x="99.2" y="132.1">Q2</text>
<text x="99.2" y="134.6">A2SHB</text>
<text x="106.5" y="134.6">N Ch</text>
<text x="150" y="133.4">A2SHB</text>
<text x="157.3" y="133.4">N Ch</text>
<text x="94.5" y="143.4">GND</text>
<text x="145.3" y="142.2">GND</text>
</g>
<g font-size="1.8">
<text x="162.6" y="35.2">P13</text>
<text x="250.2" y="40.3">SCK</text>
<text x="250.2" y="37.8">MISO</text>
<text x="274.3" y="40.3">MOSI</text>
<text x="119.4" y="47.9">MISO</text>
<text x="250.2" y="42.8">RST</text>
<text x="158.7" y="51.7">P12</text>
<text x="74.9" y="55.5">P13</text>
<text x="74.9" y="58.1">P12</text>
<text x="68.6" y="65.7">P9</text>
<text x="74.9" y="63.2">P10</text>
<text x="74.9" y="60.6">P11</text>
<text x="76.2" y="65.7">SCK</text>
<text x="68.6" y="68.2">P8</text>
<text x="68.6" y="70.8">P7</text>
<text x="76.2" y="70.8">MOSI</text>
<text x="162.6" y="69.5">P11</text>
<text x="76.2" y="73.3">P6</text>
<text x="64.8" y="83.5">P5</text>
<text x="64.8" y="86">P4</text>
<text x="77.5" y="86">RST</text>
<text x="167.6" y="88.6">P10</text>
<text x="115.6" y="94.9">P8</text>
<text x="61" y="112.7">P5</text>
<text x="111.8" y="111.4">P7</text>
<text x="172.7" y="108.9">P9</text>
<text x="63.5" y="131.7">P4</text>
<text x="118.1" y="130.5">P6</text>
</g>
<g font-size="1.8" fill="#0000c2">
<text x="108.2" y="51.4">Select</text>
<text x="110.1" y="53.5">UPDI</text>
<text x="115.2" y="51.4">AVR programming</text>
<text x="115.7" y="53.5">(2-3)</text>
<text x="123.7" y="53.5">/</text>
<text x="127.4" y="53.5">SPI</text>
<text x="131.7" y="53.5">(2-1)</text>
<text x="133.5" y="51.4">mode</text>
<text x="36.8" y="137.5">ISCP</text>
<text x="42.4" y="137.5">/</text>
<text x="44.9" y="137.5">UPDI</text>
<text x="50.5" y="137.5">Programming</text>
<text x="36.8" y="139.5">SOIC150/SOIC14</text>
<text x="36.8" y="141.6">VCC Pin</text>
<text x="36.8" y="143.6">Support</text>
<text x="45.3" y="143.6">for:</text>
<text x="45.8" y="141.6">1,</text>
<text x="48.8" y="141.6">GND Pin</text>
<text x="54.2" y="139.5">14</text>
<text x="57.8" y="139.5">pin</text>
<text x="58" y="141.6">14,</text>
<text x="61.9" y="139.5">package</text>
<text x="62.2" y="141.6">ICSP</text>
<text x="67.8" y="141.6">SPI</text>
<text x="72" y="141.6">or</text>
<text x="75.1" y="141.6">UPDI</text>
<text x="80.8" y="141.6">pin</text>
<text x="84.8" y="141.6">10</text>
<text x="36.8" y="145.6">ATtiny24/44/84,</text>
<text x="36.8" y="147.7">ATtiny1624/26/27,</text>
<text x="36.8" y="149.7">ATtiny204/404/804/1604,</text>
<text x="54" y="145.6">441/841</text>
<text x="56.4" y="147.7">3224/26/27</text>
<text x="63.8" y="149.7">212/214/412/414/416/814</text>
<text x="120.6" y="145.3">MOSFET: A2SHB</text>
<text x="120.6" y="147.3">470</text>
<text x="128.2" y="147.3">1k+</text>
<text x="133.2" y="147.3">ohm</text>
<text x="138.3" y="147.3">(Typical</text>
<text x="146.9" y="147.3">470)</text>
<text x="36.8" y="151.8">ATtiny</text>
<text x="43.5" y="151.8">424/26/27</text>
<text x="55.8" y="151.8">824/26/27</text>
</g>
</svg>
